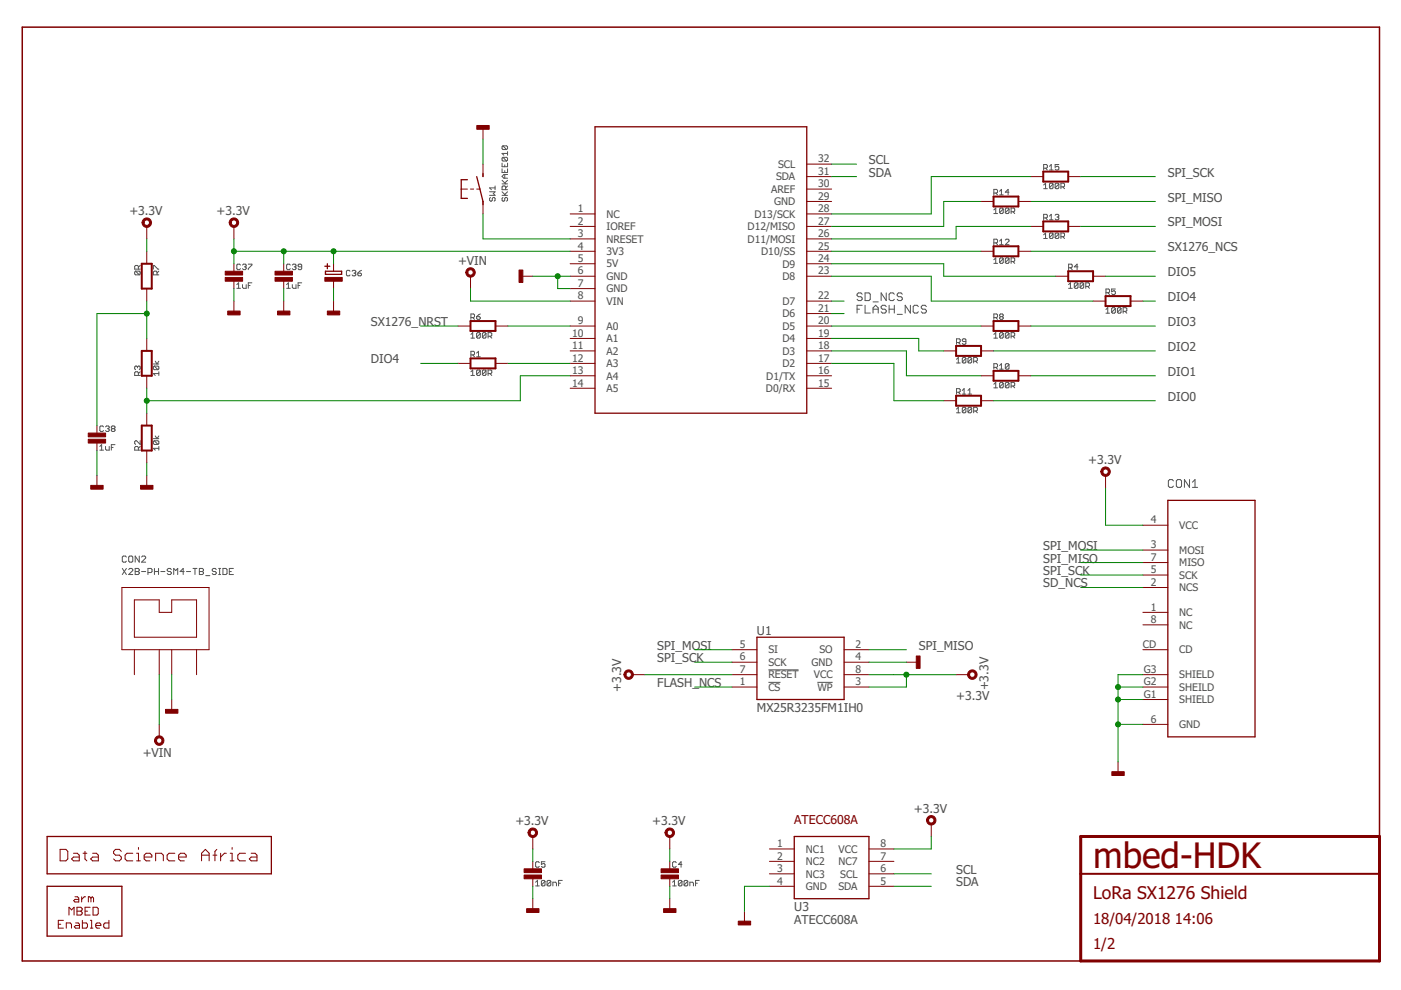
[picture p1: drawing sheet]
<svg xmlns="http://www.w3.org/2000/svg" width="297mm" height="210mm" viewBox="0 0 297 210" stroke-linecap="round" stroke-linejoin="round" font-family="sans-serif">
<g fill="none" stroke="#505050" stroke-width=".21">
<path d="M105 39.8h-1.2l.4 .4M105 39.4v.8M106.4 34.6v.7h1.2v-.7M106.4 35.8v.8h1.2v-.8M106.4 39h1.2M106.4 38.2l.8 .8M106.6 30.9l-.2 .2v.4l.2 .2h.8M106.6 33.4l-.2 .1v.5l.2 .1h.8M106.6 30.9h.8l.2 .2v.4l-.2 .2M106.6 33.4h.8l.2 .1v.5l-.2 .1M106.6 33.4l.8 .7M106.6 30.9l.8 .8"/>
<path d="M107 35v.3M107 36.2v.4M107 37v.8M107.6 32.2v.7M107.6 39.4l-.4 .4M107.6 38.2l-.6 .6M107.6 37h-.8l-.4 .4 .4 .4h.8M107.6 32.5h-1.2l.4 .4M221.3 39.2l.4-.4v1.2M221.3 35.7h.6l.2-.2v-.4l-.2-.2h-.6v1.1M221.7 35.7l.4 .3M222.5 35.3l.4-.4v1.1"/>
<path d="M222.5 36h.8M223.3 39l-.2-.2h-.4l-.2 .2v.8M223.3 39v.8l-.2 .2h-.4l-.2-.2M223.3 39l-.8 .8M224.5 34.9h-.8v.6l.4-.2 .4 .2v.4l-.2 .1h-.4l-.2-.1M224.5 39l-.2-.2h-.4l-.2 .2v.8M224.5 39v.8l-.2 .2h-.4l-.2-.2M224.5 39l-.8 .8M224.9 39.6h.6l.2-.2v-.4l-.2-.2h-.6v1.2M225.3 39.6l.4 .4M28.7 57.5l-.1 .2v.4l.1 .2h.8M28.7 57.5h.8l.2 .2v.4l-.2 .2"/>
<path d="M28.7 57.5l.8 .8M29.3 57.1v-.6l-.2-.2h-.4l-.1 .2v.6h1.1M29.7 56.3l-.4 .4M32.5 57.1v-.8h.2l.8 .8h.2M33.3 58.3v-.6l-.2-.2h-.4l-.2 .2v.6h1.2M33.7 57.5l-.4 .4M51 56.2l-.2-.2h-.4l-.2 .2v.8l.2 .2h.4l.2-.2M51.4 56.2l.2-.2h.4l.2 .2-.2 .4M51.8 56.6h.2M52 56.6l.2 .2-.2 .4h-.4l-.2-.2M52.6 56h.8v.2l-.8 .8v.2M53.4 60h-.8v1.1"/>
<path d="M61.6 56.2l-.3-.2h-.3l-.2 .2v.8l.2 .2h.3l.3-.2M62 56.2l.2-.2h.4l.2 .2-.2 .4M62.4 56.6h.2M62.6 56.6l.2 .2-.2 .4h-.4l-.2-.2M64 60h-.8v1.1M64 56.6h-.6l-.2-.2 .2-.4h.4l.2 .2v.8l-.2 .2h-.4l-.2-.2M74.2 57.5l-.2-.2h-.4l-.2 .2v.8l.2 .2h.4l.2-.2M74.7 57.5l.1-.2h.4l.2 .2-.2 .4M75 57.9h.2M75.2 57.9l.2 .2-.2 .4h-.4l-.1-.2M75.9 57.9h.6l.1 .4-.1 .2h-.4l-.2-.2zM76.6 57.3l-.7 .6"/>
<path d="M103.8 40.7h1.2l-.4 .3 .4 .4h-1.2M104 41.9l-.2 .2v.4l.4 .2 .2-.2v-.4l.4-.2 .2 .2v.4l-.2 .2M106.4 41.4h1.2M106.4 40.7l.8 .7M106.6 41.9l-.2 .2v.4l.2 .2 .4-.2v-.4l.2-.2 .4 .2v.4l-.2 .2M107.2 40.2v-.6l-.2-.2h-.4l-.2 .2v.6h1.2M107.6 40.7l-.6 .5M210.7 44.5l.4-.4v1.2M210.7 55.1l.4-.4v1.1M210.7 55.8h.8M210.7 45.3h.8M210.7 51.5h.6l.2-.2v-.4l-.2-.2h-.6v1.2"/>
<path d="M210.7 40.9h.6l.2-.2v-.3l-.2-.2h-.6v1.1M211.1 51.5l.4 .4M211.1 40.9l.4 .4M211.9 40.6l.4-.4v1.1M211.9 51.1l.4-.4v1.2M211.9 51.9h.8M211.9 41.3h.8M212.7 44.3l-.2-.2h-.4l-.2 .2v.8M212.7 54.9l-.2-.2h-.4l-.2 .2v.7M212.7 44.3v.8l-.2 .2h-.4l-.2-.2M212.7 54.9v.7l-.2 .2h-.4l-.2-.2M212.7 54.9l-.8 .7"/>
<path d="M212.7 44.3l-.8 .8M213.1 50.9l.2-.2h.4l.2 .2v.2l-.8 .8h.8M213.9 44.3v.8l-.2 .2h-.4l-.2-.2M213.9 44.3l-.2-.2h-.4l-.2 .2v.8M213.9 54.9l-.2-.2h-.4l-.2 .2v.7M213.9 54.9v.7l-.2 .2h-.4l-.2-.2M213.9 54.9l-.8 .7M213.9 44.3l-.8 .8M213.9 40.7h-.8l.6-.5v1.1M214.4 44.9h.5l.2-.2v-.4l-.2-.2h-.5v1.2M214.4 55.5h.5l.2-.2v-.4l-.2-.2h-.5v1.1M214.8 44.9l.3 .4"/>
<path d="M214.8 55.5l.3 .3M221.3 49.8l.4-.4v1.2M221.3 50.6h.8M221.3 40h.8M221.3 46.2h.6l.2-.2v-.4l-.2-.2h-.6v1.2M221.7 46.2l.4 .4M222.5 45.8l.4-.4v1.2M222.5 46.6h.8M223.3 49.6v.8l-.2 .2h-.4l-.2-.2M223.3 49.6l-.2-.2h-.4l-.2 .2v.8M223.3 49.6l-.8 .8M223.7 45.6l.2-.2h.4l.2 .2-.2 .4"/>
<path d="M224.1 46h.2M224.3 46l.2 .2-.2 .4h-.4l-.2-.2M224.5 49.6v.8l-.2 .2h-.4l-.2-.2M224.5 49.6l-.2-.2h-.4l-.2 .2v.8M224.5 49.6l-.8 .8M224.9 50.2h.6l.2-.2v-.4l-.2-.2h-.6v1.2M225.3 50.2l.4 .4M226.6 56.8h.5l.2-.2v-.4l-.2-.2h-.5v1.2M226.9 56.8l.4 .4M228.6 56.6h-.8l.6-.6v1.2M29.1 77.8l-.1-.2-.4 .2v.4l.1 .2M29.1 77.8l.2-.2 .4 .2v.4l-.2 .2"/>
<path d="M29.1 77.8v.2M29.3 79.6v-.6l-.2-.2h-.4l-.1 .2v.6h1.1M29.7 78.8l-.4 .4M32.5 77.2h1.2M32.7 77.6h.8l.2 .2v.4l-.2 .2M32.7 77.6l-.2 .2v.4l.2 .2h.8M32.7 77.6l.8 .8M32.9 76.6l.4 .6 .4-.6M33.7 79.2h-1.2l.4 .4M33.7 78.8v.8M50.2 61.1h.8M50.2 60.3l.4-.3v1.1"/>
<path d="M51.4 60.3v.6l.2 .2h.6v-.8M52.6 60.5h.4M60.8 61.1h.8M60.8 60.3l.4-.3v1.1M62 60.3v.6l.2 .2h.6v-.8M63.2 60.5h.4M99.8 78.8l.4-.4v1.2M99.8 70.9l.4-.4v1.2M99.8 79.6h.8M99.8 71.7h.8M99.8 67.3h.6l.2-.2v-.3l-.2-.2h-.6v1.1M99.8 75.2h.6l.2-.1v-.4l-.2-.2h-.6v1.1"/>
<path d="M100.2 75.2l.4 .4M100.2 67.3l.4 .4M101 67.1h.6l.2 .4-.2 .2h-.4l-.2-.2zM101 74.9l.5-.4v1.1M101 75.6h.8M101.8 78.6v.8l-.2 .2h-.4l-.2-.2M101.8 70.7l-.2-.2h-.4l-.2 .2v.8M101.8 78.6l-.2-.2h-.4l-.2 .2v.8M101.8 70.7v.8l-.2 .2h-.4l-.2-.2M101.8 78.6l-.8 .8M101.8 70.7l-.8 .8M101.8 66.6l-.8 .5"/>
<path d="M103 78.6v.8l-.2 .2h-.3l-.2-.2M103 78.6l-.2-.2h-.3l-.2 .2v.8M103 70.7l-.2-.2h-.3l-.2 .2v.8M103 70.7v.8l-.2 .2h-.3l-.2-.2M103 78.6l-.7 .8M103 70.7l-.7 .8M103.5 79.2h.6l.2-.2v-.4l-.2-.2h-.6v1.2M103.5 71.3h.6l.2-.2v-.4l-.2-.2h-.6v1.2M103.9 79.2l.4 .4M103.9 71.3l.4 .4M181.7 65.6h.5M182.8 62.4l-.3-.3h-.5l-.3 .3v.3l.3 .2h.5l.3 .3v.3l-.3 .2h-.5l-.3-.2"/>
<path d="M182.8 64.7h-1.1v1.7M183.4 62.1h.8l.3 .3v1.1l-.3 .2h-.8zM183.4 64.7v1.7h1.1M185.1 66.4v-1.1l.6-.6 .5 .6v1.1M185.1 65.6h1.1M185.1 64h1.1M187.9 65l-.3-.3h-.5l-.3 .3v.3l.3 .3h.5l.3 .2v.3l-.3 .3h-.5l-.3-.3M187.9 62.1v1.6l-1.1-1.6v1.6M188.5 65.6h1.1M188.5 64.7v1.7M189.6 62.4l-.3-.3h-.5l-.3 .3v1.1l.3 .2h.5l.3-.2M189.6 64.7v1.7"/>
<path d="M190.2 66.7h1.1M191.3 62.4l-.3-.3h-.5l-.3 .3v.3l.3 .2h.5l.3 .3v.3l-.3 .2h-.5l-.3-.2M193 64.7v1.7l-1.1-1.7v1.7M194.7 65l-.3-.3h-.5l-.3 .3v1.1l.3 .3h.5l.3-.3M196.4 65l-.3-.3h-.5l-.3 .3v.3l.3 .3h.5l.3 .2v.3l-.3 .3h-.5l-.3-.3M202.8 76.2l.4-.4v1.2M202.8 77h.8M202.8 72.6h.6l.2-.2v-.4l-.2-.2h-.6v1.2M203.2 72.6l.4 .4M204.8 76v.8l-.2 .2h-.4l-.2-.2M204.8 72.4h-.6l-.2-.2 .2-.4h.4l.2 .2v.8l-.2 .2h-.4l-.2-.2M204.8 76l-.2-.2h-.4l-.2 .2v.8"/>
<path d="M204.8 76l-.8 .8M206 76v.8l-.2 .2h-.4l-.2-.2M206 76l-.2-.2h-.4l-.2 .2v.8M206 76l-.8 .8M206.4 76.6h.6l.2-.2v-.4l-.2-.2h-.6v1.2M206.8 76.6l.4 .4M210.7 77.9h.6l.2-.2v-.4l-.2-.2h-.6v1.2M210.7 71.7h.8M210.7 70.9l.4-.4v1.2M210.7 67.3h.6l.2-.2v-.3l-.2-.2h-.6v1.1M211.1 67.3l.4 .4M211.1 77.9l.4 .4"/>
<path d="M211.9 77.5l.4-.4v1.2M211.9 78.3h.8M212.1 67.1l-.2-.1 .2-.4h.4l.2 .2-.2 .3M212.1 67.1l-.2 .2 .2 .4h.4l.2-.2-.2-.4M212.1 67.1h.4M212.7 70.7v.8l-.2 .2h-.4l-.2-.2M212.7 70.7l-.2-.2h-.4l-.2 .2v.8M212.7 70.7l-.8 .8M213.9 70.7v.8l-.2 .2h-.4l-.2-.2M213.9 70.7l-.2-.2h-.4l-.2 .2v.8M213.9 77.3l-.2-.2h-.4l-.2 .2v.8M213.9 77.3v.8l-.2 .2h-.4l-.2-.2"/>
<path d="M213.9 70.7l-.8 .8M213.9 77.3l-.8 .8M214.4 71.3h.5l.2-.2v-.4l-.2-.2h-.5v1.2M214.8 71.3l.3 .4M226.6 60.3l.3-.3v1.1M226.6 61.1h.7M228.6 60.2v.7l-.2 .2h-.4l-.2-.2M228.6 60.2l-.2-.2h-.4l-.2 .2v.7M228.6 60.2l-.8 .7M229.8 60.2v.7l-.2 .2h-.4l-.2-.2M229.8 60.2l-.2-.2h-.4l-.2 .2v.7M229.8 60.2l-.8 .7"/>
<path d="M230.2 60.7h.6l.2-.2v-.3l-.2-.2h-.6v1.1M230.6 60.7l.4 .4M234.5 65.6l.4-.4v1.2M234.5 66.4h.7M234.5 62.1h.6l.1-.2v-.4l-.1-.2h-.6v1.1M234.9 62.1l.3 .3M236.5 65.4v.8l-.2 .2h-.4l-.2-.2M236.5 61.3h-.8v.6l.4-.2 .4 .2v.4l-.2 .1h-.4l-.2-.1M236.5 65.4l-.2-.2h-.4l-.2 .2v.8M236.5 65.4l-.8 .8M237.7 65.4v.8l-.2 .2h-.4l-.2-.2M237.7 65.4l-.2-.2h-.4l-.2 .2v.8"/>
<path d="M237.7 65.4l-.8 .8M238.1 66h.6l.2-.2v-.4l-.2-.2h-.6v1.2M238.5 66l.4 .4M21.2 94.7l.3-.4v1.1M21.2 95.4h.7M21.9 90.5l-.1-.2h-.4l-.2 .2v.8l.2 .2h.4l.1-.2M22.4 94.7v.5l.2 .2h.6v-.7M22.4 90.5l.2-.2h.4l.2 .2-.2 .4M22.8 90.9h.2M23 90.9l.2 .2-.2 .4h-.4l-.2-.2M23.6 94.9h.4M23.8 90.9l-.2-.2 .2-.4h.4l.2 .2-.2 .4"/>
<path d="M23.8 90.9l-.2 .2 .2 .4h.4l.2-.2-.2-.4M23.8 90.9h.4M24.4 94.3h-.8v1.1M29.3 95.4v-.5l-.2-.2h-.4l-.1 .2v.5h1.1M29.7 93.5v.7l-.7-.7-.4 .1v.4l.1 .2M29.7 94.7l-.4 .4M32.5 93h1.2M32.7 93.5h.8l.2 .1v.4l-.2 .2M32.7 93.5l-.2 .1v.4l.2 .2h.8M32.7 93.5l.8 .7M32.9 92.4l.4 .6 .4-.6M33.7 95.1h-1.2l.4 .3"/>
<path d="M33.7 94.7v.7M202.8 86.7l.4-.3v1.1M202.8 87.5h.8M202.8 83.2h.6l.2-.2v-.4l-.2-.2h-.6v1.2M203.2 83.2l.4 .4M204 82.8l.4-.4v1.2M204 83.6h.8M204.8 86.6l-.2-.2h-.4l-.2 .2v.7M204.8 86.6v.7l-.2 .2h-.4l-.2-.2M204.8 86.6l-.8 .7M205.2 83.6h.8M205.2 82.8l.4-.4v1.2"/>
<path d="M206 86.6l-.2-.2h-.4l-.2 .2v.7M206 86.6v.7l-.2 .2h-.4l-.2-.2M206 86.6l-.8 .7M206.4 87.1h.6l.2-.2v-.3l-.2-.2h-.6v1.1M206.8 87.1l.4 .4M210.7 81.5l.4-.4v1.1M210.7 82.2h.8M212.7 81.3l-.2-.2h-.4l-.2 .2v.7M212.7 81.3v.7l-.2 .2h-.4l-.2-.2M212.7 81.3l-.8 .7M213.9 81.3l-.2-.2h-.4l-.2 .2v.7M213.9 81.3v.7l-.2 .2h-.4l-.2-.2"/>
<path d="M213.9 81.3l-.8 .7M214.4 81.9h.5l.2-.2v-.4l-.2-.2h-.5v1.1M214.8 81.9l.3 .3M26.8 118.1l-.2-.2h-.5l-.2 .2v.9l.2 .2h.5l.2-.2M27.3 118.1l.2-.2h.4l.3 .2v.9l-.3 .2h-.4l-.2-.2zM29.5 117.9v1.3l-.8-1.3v1.3M30 118.1l.2-.2h.5l.2 .2v.2l-.9 .9h.9M248.8 102l-.3-.3h-.5l-.3 .3v1.1l.3 .2h.5l.3-.2M249.7 101.7h.5l.3 .3v1.1l-.3 .2h-.5l-.3-.2v-1.1zM252.2 101.7v1.6l-1.1-1.6v1.6M252.8 103.3h1.1M252.8 102.2l.6-.5v1.6"/>
<path d="M25.9 120.5l.9 1.3M26.8 120.5l-.9 1.3M27.3 120.8l.2-.3h.4l.3 .3v.2l-.9 .8h.9M28.7 120.5h.6l.2 .3-.2 .4 .2 .4-.2 .2h-.6zM28.7 121.2h.6M30 121.2h.9M31.4 121.4h.6l.2-.2v-.4l-.2-.3h-.6v1.3M32.7 121.2h.9M32.7 120.5v1.3M33.6 120.5v1.3M34.1 121.2h.9M36.3 120.8l-.2-.3h-.4l-.2 .5 .2 .2h.4l.2 .4-.2 .2h-.4l-.2-.2"/>
<path d="M36.8 121.8v-1.3l.5 .5 .4-.5v1.3M39.1 121.2h-.9l.6-.7v1.3M39.5 121.2h.9M40.9 120.5h.9M41.3 120.5v1.3M42.3 120.5h.6l.2 .3-.2 .4 .2 .4-.2 .2h-.6zM42.3 121.2h.6M43.6 122h.9M45.8 120.8l-.2-.3h-.4l-.2 .5 .2 .2h.4l.2 .4-.2 .2h-.4l-.2-.2M46.4 121.8h.4M46.4 120.5h.4M46.6 120.5v1.3"/>
<path d="M47.3 120.5h.6l.2 .3v.8l-.2 .2h-.6zM48.6 121.2h.4M49.5 120.5h-.9v1.3h.9M162.9 142h6.4M162.9 144.7h2.6M173.3 144.7h3.2M113.6 187l.4-.3v1.1M113.6 187.8h.7M114.3 182.9l-.1-.2h-.4l-.2 .2v.8l.2 .2h.4l.1-.2M115.5 186.9v.7l-.1 .2h-.4l-.2-.2M115.5 182.7h-.7v.6l.4-.2 .3 .2v.4l-.1 .2h-.4l-.2-.2M115.5 186.9l-.1-.2h-.4l-.2 .2v.7"/>
<path d="M115.5 186.9l-.7 .7M116.8 186.9v.7l-.2 .2h-.4l-.2-.2M116.8 186.9l-.2-.2h-.4l-.2 .2v.7M116.8 186.9l-.8 .7M117.2 187.8v-.8h.6l.2 .3v.5M118.4 187.3h.4M119.2 186.7h-.8v1.1M142.6 187.8h.8M142.6 187l.4-.3v1.1M143.4 182.9l-.2-.2h-.4l-.2 .2v.8l.2 .2h.4l.2-.2M144.6 186.9v.7l-.2 .2h-.4l-.2-.2M144.6 186.9l-.2-.2h-.4l-.2 .2v.7"/>
<path d="M144.6 186.9l-.8 .7M144.6 183.3h-.8l.6-.6v1.2M145.8 186.9v.7l-.2 .2h-.4l-.2-.2M145.8 186.9l-.2-.2h-.4l-.2 .2v.7M145.8 186.9l-.8 .7M146.3 187.8v-.8h.5l.2 .3v.5M147.5 187.3h.3M148.3 186.7h-.8v1.1"/>
</g>
<path d="M292.5 177.4v-171.6h-287.8v198h224.4" fill="none" stroke="#800000" stroke-width=".32"/>
<path d="M229.1 177.4h63.4v26.4h-63.4z" fill="none" stroke="#800000" stroke-width=".63"/>
<g fill="none" stroke="#800000" stroke-width=".42">
<path d="M221.2 36.4h5.3v2.1h-5.3zM30.1 55.9h2.1v5.3h-2.1zM210.7 41.7h5.2v2.1h-5.2zM210.7 52.2h5.2v2.1h-5.2zM221.2 46.9h5.3v2.2h-5.3zM226.5 57.5h5.3v2.1h-5.3zM30.1 74.4h2.1v5.3h-2.1zM99.8 76h5.3v2.1h-5.3zM99.8 68.1h5.3v2.1h-5.3zM202.7 73.3h5.3v2.2h-5.3zM210.7 68.1h5.2v2.1h-5.2zM210.7 78.6h5.2v2.1h-5.2z"/>
<path d="M234.4 62.8h5.3v2.1h-5.3zM30.1 90.2h2.1v5.3h-2.1zM202.7 83.9h5.3v2.1h-5.3zM229.1 185.3h63.4"/>
</g>
<g fill="#800000" stroke="#800000" stroke-width=".21">
<path d="M156.5 195.3h2.7v.8h-2.7z"/>
<path d="M140.7 192.7h2.6v.8h-2.6z"/>
<path d="M194.3 139.1h.8v2.6h-.8z"/>
<path d="M111.7 192.7h2.6v.8h-2.6z"/>
<path d="M35.1 150.4h2.6v.8h-2.6z"/>
<path d="M110 57.3h.8v2.6h-.8z"/>
<path d="M235.7 163.6h2.7v.8h-2.7z"/>
<path d="M101.1 26.6h2.6v.8h-2.6z"/>
<path d="M111.1 184.2h3.7v.8h-3.7z"/>
<path d="M111.1 185.5h3.7v.8h-3.7z"/>
<path d="M140.2 184.2h3.6v.8h-3.6z"/>
<path d="M140.2 185.5h3.6v.8h-3.6z"/>
<path d="M68.9 58.8h3.7v.8h-3.7z"/>
<path d="M47.8 57.5h3.6v.8h-3.6z"/>
<path d="M47.8 58.8h3.6v.8h-3.6z"/>
<path d="M69.4 66h2.6v.8h-2.6z"/>
<path d="M48.3 66h2.6v.8h-2.6z"/>
<path d="M29.8 102.9h2.6v.8h-2.6z"/>
<path d="M18.7 91.8h3.7v.8h-3.7z"/>
<path d="M18.7 93.1h3.7v.8h-3.7z"/>
<path d="M19.2 102.9h2.7v.8h-2.7z"/>
<path d="M58.3 57.5h3.7v.8h-3.7z"/>
<path d="M58.3 58.8h3.7v.8h-3.7z"/>
<path d="M58.8 66h2.7v.8h-2.7z"/>
</g>
<g fill="none" stroke="#800000" stroke-width=".21">
<path d="M102.4 26.9v2.6M102.4 34.8v2.6M171 37.4h5.3M171 34.8h5.3M218.6 37.4h2.6M226.5 37.4h2.6M31.1 48v2.7M31.1 53.3v2.6M49.6 48v2.7M49.6 55.9v1.6M49.6 59.6v1.6M60.2 55.9v1.6"/>
<path d="M60.2 59.6v1.6M70.7 55.9v1.6M70.7 59.6v1.6M97.8 40.1h1.3M99.8 40.1h.6M99.8 58.6v2.6M101.1 40.1h.6M102.4 42.7v2.7M110.3 58.6h2.7M120.9 45.4h5.3M120.9 48h5.3M120.9 50.7h5.3"/>
<path d="M120.9 53.3h5.3M120.9 55.9h5.3M120.9 58.6h5.3M171 45.4h5.3M171 48h5.3M171 50.7h5.3M171 53.3h5.3M171 55.9h5.3M171 58.6h5.3M171 42.7h5.3M171 40.1h5.3M208 53.3h2.7"/>
<path d="M208 42.7h2.7M215.9 53.3h2.7M215.9 42.7h2.7M218.6 48h2.6M223.8 58.6h2.7M226.5 48h2.6M231.8 58.6h2.6M31.1 61.2v2.6M31.1 71.8v2.6M31.1 79.7v2.6M49.6 63.8v2.7M60.2 63.8v2.7"/>
<path d="M70.7 63.8v2.7M97.1 69.1h2.7M97.1 77h2.7M105.1 69.1h2.6M105.1 77h2.6M120.9 61.2h5.3M120.9 63.8h5.3M120.9 69.1h5.3M120.9 71.8h5.3M120.9 74.4h5.3M120.9 77h5.3M120.9 79.7h5.3"/>
<path d="M171 63.8h5.3M171 69.1h5.3M171 71.8h5.3M171 74.4h5.3M171 77h5.3M171 79.7h5.3M171 66.5h5.3M200.1 74.4h2.6M208 69.1h2.7M208 74.4h2.7M208 79.7h2.7M215.9 69.1h2.7"/>
<path d="M215.9 79.7h2.7M231.8 63.8h2.6M239.7 63.8h2.6M20.6 90.2v1.6M20.6 93.9v1.6M31.1 87.6v2.6M31.1 95.5v2.6M120.9 82.3h5.3M171 82.3h5.3M200.1 85h2.6M208 85h2.7M20.6 100.8v2.6"/>
<path d="M31.1 100.8v2.6M234.4 100.8v2.6M242.3 119.3h5.3M242.3 116.6h5.3M242.3 111.4h5.3M25.8 124.6h18.5v13.2h-18.5zM28.5 127.2h5.3v2.6h2.6v-2.6h5.3v7.9h-13.2zM28.5 137.8v5.2M33.8 137.8v5.2M36.4 137.8v5.2M41.7 137.8v5.2M155.2 137.8h5.3"/>
<path d="M179 137.8h5.2M242.3 137.8h5.3M242.3 132.5h5.3M242.3 129.8h5.3M242.3 124.6h5.3M242.3 121.9h5.3M33.8 153.6v2.6M36.4 148.3v2.7M134.1 143h2.6M155.2 140.4h5.3M155.2 145.7h5.3M155.2 143h5.3"/>
<path d="M179 140.4h5.2M179 145.7h5.2M179 143h5.2M192.2 140.4h2.6M202.7 143h2.7M242.3 148.3h5.3M242.3 145.7h5.3M242.3 143h5.3M242.3 153.6h5.3M29.4 179.7v.4M49.2 179.7v.4M113 177.4v2.6"/>
<path d="M142 177.4v2.6M197.4 174.7v2.7M237 161.5v2.6M12.4 196h.5M12.7 180.1h1.3l.4 .4v1.6l-.4 .4h-1.3zM13.4 195.1h-1v1.7h1M14.1 196.8v-1.1h.8l.3 .3v.8M14.6 194v-1.6l.6 .5 .5-.5v1.6M15.6 180.9h.8l.4 .4v1.2h-1.2l-.4-.4 .4-.4h1.2M15.9 190.1h.5l.3 .3v.8h-.8l-.3-.2 .3-.3h.8M16 195.7h.6l.2 .3v.8h-.8l-.3-.3 .3-.3h.8M16.3 192.4h.8l.3 .2v.3l-.3 .3 .3 .3v.2l-.3 .3h-.8z"/>
<path d="M16.3 193.2h.8M17.3 190.1v1.1M17.5 195.1v1.7h.8l.2-.3v-.5l-.2-.3h-.8M17.6 180.9h.8M18 180.5v1.6l.4 .4M18 193.2h.6M18.1 190.1h-.2l-.6 .6M19.1 192.4h-1.1v1.6h1.1M19.2 195.1h.2v1.7M19.2 196.8h.5M19.3 190.4l-.3-.3h-.3v1.1M19.3 190.4v.8"/>
<path d="M19.3 190.4l.3-.3 .2 .3v.8M19.6 180.9h.8l.4 .4v1.2h-1.2l-.4-.4 .4-.4h1.2M19.7 192.4h.9l.2 .2v1.1l-.2 .3h-.9zM20.3 196.2h1.1v-.2l-.3-.3h-.5l-.3 .3v.5l.3 .3h.5M23.1 195.1v1.7h-.8l-.3-.3v-.5l.3-.3h.8M25.7 180.5l-.4-.4h-.8l-.4 .4v.4l.4 .4h.8l.4 .4v.4l-.4 .4h-.8l-.4-.4M28.2 180.9h-1.3l-.4 .4v.8l.4 .4h1.3M29 182.5h.8M29 180.9h.4v1.6M30.6 181.7h1.6v-.4l-.4-.4h-.8l-.4 .4v.8l.4 .4h.8M33 182.5v-1.6h1.2l.4 .4v1.2M37.1 180.9h-1.3l-.4 .4v.8l.4 .4h1.3"/>
<path d="M37.9 181.7h1.6v-.4l-.4-.4h-.8l-.4 .4v.8l.4 .4h.8M42.7 181.3h1.6M42.7 182.5v-1.6l.8-.8 .8 .8v1.6M45.1 181.3h.9M46 180.1l-.4 .4v2M46.8 180.9v1.6M48 180.9h-.4l-.8 .8M48.8 182.5h.8M48.8 180.9h.4v1.6M52 180.9h-1.2l-.4 .4v.8l.4 .4h1.2M53.3 180.9h.8l.4 .4v1.2h-1.2l-.4-.4 .4-.4h1.2M113 182.6v1.6"/>
<path d="M113 186.3v1.6M113 190.5v2.7M142 182.6v1.6M142 186.3v1.6M142 190.5v2.7M157.8 193.2v2.6M163.1 180h5.3M163.1 187.9h5.3M163.1 185.3h5.3M163.1 182.6h5.3M184.2 180h5.3M184.2 187.9h5.3"/>
<path d="M184.2 185.3h5.3M184.2 182.6h5.3"/>
</g>
<path d="M99.1 38.1h-1.3v4h1.3M101.1 37.4l1.3 5.3v.7M102.4 36.8v.6M126.2 26.9h44.8v60.7h-44.8zM68.9 56.5h1M69 57.5h3.4v.7h-3.4zM69.4 55.9v1.1M247.6 106.1h18.5v50.1h-18.5zM160.5 135.1h18.5v13.2h-18.5zM10 177.4h47.5v7.9h-47.5zM168.4 177.4h15.8v13.1h-15.8zM10 187.9h15.8v10.6h-15.8z" fill="none" stroke="#800000" stroke-width=".28"/>
<g fill="#800000" stroke="#800000" stroke-width=".21">
<path d="M196.8 173.1a1 1 0 0 1 1.6 .4 1 1 0 0 1-.7 1.4 1 1 0 0 1-1.3-1h.5a.58 .58 0 0 1 .8-.5 .58 .58 0 0 1 .1 1 .58 .58 0 0 1-.9-.3v-.2h-.5z" fill-rule="evenodd"/>
<path d="M141.2 176a1.01 1.01 0 0 1 1.6 0 1.01 1.01 0 0 1-.5 1.5 1.01 1.01 0 0 1-1.3-.9h.4a.58 .58 0 0 1 .8-.6 .58 .58 0 0 1 .2 .9 .58 .58 0 0 1-.9-.2l-.1-.1h-.4z" fill-rule="evenodd"/>
<path d="M112.1 176a1.01 1.01 0 0 1 1.7 0 1.01 1.01 0 0 1-.5 1.5 1.01 1.01 0 0 1-1.3-.9h.4a.58 .58 0 0 1 .8-.6 .58 .58 0 0 1 .2 .9 .58 .58 0 0 1-1-.2v-.1h-.4z" fill-rule="evenodd"/>
<path d="M49 46.4a1 1 0 0 1 1.5 .4 1 1 0 0 1-.7 1.4 1 1 0 0 1-1.2-1h.4a.58 .58 0 0 1 .9-.5 .58 .58 0 0 1 .1 1 .58 .58 0 0 1-1-.3v-.2h-.4z" fill-rule="evenodd"/>
<path d="M233.8 99.2a1 1 0 0 1 1.5 .4 1 1 0 0 1-.7 1.4 1 1 0 0 1-1.2-1h.4a.58 .58 0 0 1 .9-.5 .58 .58 0 0 1 .1 1 .58 .58 0 0 1-1-.3v-.2h-.4z" fill-rule="evenodd"/>
<path d="M205.3 142.5a1.01 1.01 0 0 1 1.7-.1 1.01 1.01 0 0 1-.5 1.6 1.01 1.01 0 0 1-1.4-1h.5a.59 .59 0 0 1 .8-.5 .59 .59 0 0 1 .1 1 .59 .59 0 0 1-.9-.3v-.2h-.5z" fill-rule="evenodd"/>
<path d="M30.5 46.4a1 1 0 0 1 1.5 .4 1 1 0 0 1-.7 1.4 1 1 0 0 1-1.2-1h.4a.58 .58 0 0 1 .9-.5 .58 .58 0 0 1 .1 1 .58 .58 0 0 1-.9-.3l-.1-.2h-.4z" fill-rule="evenodd"/>
<path d="M33.2 156.2a1 1 0 0 1 1.5 .4 1 1 0 0 1-.7 1.4 1 1 0 0 1-1.2-1h.4a.58 .58 0 0 1 .8-.5 .58 .58 0 0 1 .1 1 .58 .58 0 0 1-.9-.3v-.2h-.4z" fill-rule="evenodd"/>
<path d="M99 57.2a1 1 0 0 1 1.6 0 1 1 0 0 1-.5 1.5 1 1 0 0 1-1.3-.9h.4a.58 .58 0 0 1 .8-.5 .58 .58 0 0 1 .1 .9 .58 .58 0 0 1-.9-.2v-.2h-.4z" fill-rule="evenodd"/>
<path d="M132.7 142.2a1 1 0 0 1 1.5 .4 1 1 0 0 1-.7 1.4 1 1 0 0 1-1.2-1h.4a.58 .58 0 0 1 .8-.5 .58 .58 0 0 1 .2 1 .58 .58 0 0 1-1-.3v-.2h-.4z" fill-rule="evenodd"/>
</g>
<g fill="none" stroke="#008000" stroke-width=".21">
<path d="M102.4 29.5v5.3M176.3 34.8h5.3M176.3 37.4h5.3M218.6 37.4h-21.2v8h-21.1M229.1 37.4h15.9M31.1 50.7v2.6M49.6 50.7v5.2M49.6 53.3h71.3M60.2 53.3v2.6M70.7 53.3v2.6M102.4 45.4v5.3h18.5M113 58.6h7.9"/>
<path d="M118.2 58.6v2.6h2.7M176.3 58.6h21.1v5.2h34.4M176.3 55.9h23.8v2.7h23.7M176.3 53.3h31.7M208 42.7h-7.9v5.3h-23.8M218.6 42.7h26.4M218.6 48h-15.9v2.7h-26.4M218.6 53.3h26.4M229.1 48h15.9M234.4 58.6h10.6M31.1 63.8v8M31.1 66.5h-10.5v23.7"/>
<path d="M49.6 61.2v2.6M60.2 61.2v2.6M70.7 61.2v2.6M89.2 69.1h7.9M89.2 77h7.9M99.8 61.2v2.6h21.1M107.7 69.1h13.2M107.7 77h13.2M120.9 79.7h-10.6v5.3h-79.2M176.3 66.5h2.7M176.3 74.4h15.9v5.3h15.8M176.3 63.8h2.7"/>
<path d="M176.3 77h13.2v8h10.6M176.3 71.8h18.5v2.6h5.3M176.3 69.1h31.7M210.7 74.4h34.3M218.6 79.7h26.4M218.6 69.1h26.4M242.3 63.8h2.7M20.6 95.5v5.3M31.1 82.3v5.3M31.1 98.1v2.7M210.7 85h34.3M229.1 119.3h13.2"/>
<path d="M229.1 116.6h13.2M234.4 103.4v8h7.9M147.3 137.8h7.9M184.2 137.8h8M229.1 121.9h13.2M229.1 124.6h13.2M33.8 143v10.6M36.4 143v5.3M136.7 143h18.5M147.3 140.4h7.9M147.3 145.7h7.9M184.2 140.4h8"/>
<path d="M184.2 143h18.5M192.2 143v2.7h-8M237 153.6h5.3M237 148.3h5.3M237 145.7h5.3M242.3 143h-5.3v18.5M197.4 177.4v2.6h-7.9M113 180v2.6M113 187.9v2.6M142 180v2.6M142 187.9v2.6M163.1 187.9h-5.3v5.3"/>
<path d="M189.5 187.9h7.9M189.5 185.3h7.9"/>
</g>
<g fill="#008000" stroke="#008000" stroke-width=".21">
<circle cx="118.2" cy="58.6" r=".53"/>
<circle cx="237" cy="145.7" r=".53"/>
<circle cx="237" cy="148.3" r=".53"/>
<circle cx="237" cy="153.6" r=".53"/>
<circle cx="192.2" cy="143" r=".53"/>
<circle cx="70.7" cy="53.3" r=".53"/>
<circle cx="60.2" cy="53.3" r=".53"/>
<circle cx="49.6" cy="53.3" r=".53"/>
<circle cx="31.1" cy="85" r=".53"/>
<circle cx="31.1" cy="66.5" r=".53"/>
</g>
<text font-size="7.5" fill="#800000" x="231.8" y="184">mbed-HDK</text>
<text font-size="3.7" fill="#800000" x="231.8" y="190.6">LoRa SX1276 Shield</text>
<g font-size="3.2" fill="#800000">
<text x="231.8" y="195.8">18/04/2018</text>
<text x="249.1" y="195.8">14:06</text>
<text x="231.8" y="201.1">1/2</text>
</g>
<g font-size="2.6" fill="#505050">
<text x="184.2" y="34.8">SCL</text>
<text x="184.2" y="37.4">SDA</text>
<text x="247.6" y="37.4">SPI_SCK</text>
<text x="27.4" y="45.6">+3.3V</text>
<text x="45.9" y="45.6">+3.3V</text>
<text x="247.6" y="42.7">SPI_MISO</text>
<text x="247.6" y="48">SPI_MOSI</text>
<text x="247.6" y="53.3">SX1276_NCS</text>
<text x="97.1" y="56.2">+VIN</text>
<text x="247.6" y="58.6">DIO5</text>
<text x="247.6" y="63.8">DIO4</text>
<text x="78.6" y="69.1">SX1276_NRST</text>
<text x="247.6" y="69.1">DIO3</text>
<text x="78.6" y="77">DIO4</text>
<text x="247.6" y="74.4">DIO2</text>
<text x="247.6" y="79.7">DIO1</text>
<text x="247.6" y="85">DIO0</text>
<text x="230.7" y="98.4">+3.3V</text>
<text x="221.2" y="119.3">SPI_MISO</text>
<text x="221.2" y="116.6">SPI_MOSI</text>
<text x="221.2" y="121.9">SPI_SCK</text>
<text x="221.2" y="124.6">SD_NCS</text>
<text x="139.4" y="137.8">SPI_MOSI</text>
<text x="160.5" y="134.6">U1</text>
<text x="194.8" y="137.8">SPI_MISO</text>
<text x="139.4" y="140.4">SPI_SCK</text>
<text x="131.7" y="146.7" transform="rotate(-90 131.7 146.7)">+3.3V</text>
<text x="139.4" y="145.7">FLASH_NCS</text>
<text x="202.7" y="148.3">+3.3V</text>
<text x="209.6" y="146.4" transform="rotate(-90 209.6 146.4)">+3.3V</text>
<text x="160.5" y="151">MX25R3235FM1IH0</text>
<text x="30.3" y="160.5">+VIN</text>
<text x="193.7" y="172.3">+3.3V</text>
<text x="109.3" y="175">+3.3V</text>
<text x="138.3" y="175">+3.3V</text>
<text x="202.7" y="185.3">SCL</text>
<text x="202.7" y="187.9">SDA</text>
<text x="168.4" y="195.8">ATECC608A</text>
<text x="168.4" y="193.2">U3</text>
</g>
<text font-size="2.6" fill="#800000" x="168.4" y="174.7">ATECC608A</text>
<g font-size="2.2" fill="#505050">
<text x="165" y="35.6">SCL</text>
<text x="173.5" y="34.4">32</text>
<text x="163.5" y="40.9">AREF</text>
<text x="164.5" y="38.2">SDA</text>
<text x="173.5" y="39.7">30</text>
<text x="173.5" y="37.1">31</text>
<text x="122.5" y="45">1</text>
<text x="122.5" y="47.6">2</text>
<text x="128.6" y="46.2">NC</text>
<text x="160" y="46.2">D13/SCK</text>
<text x="164.1" y="43.5">GND</text>
<text x="173.5" y="47.6">27</text>
<text x="173.5" y="45">28</text>
<text x="173.5" y="42.4">29</text>
<text x="122.5" y="50.3">3</text>
<text x="122.5" y="52.9">4</text>
<text x="128.6" y="48.8">IOREF</text>
<text x="128.6" y="51.4">NRESET</text>
<text x="158.5" y="51.4">D11/MOSI</text>
<text x="158.5" y="48.8">D12/MISO</text>
<text x="173.5" y="52.9">25</text>
<text x="173.5" y="50.3">26</text>
<text x="122.5" y="55.6">5</text>
<text x="122.5" y="58.2">6</text>
<text x="128.6" y="54.1">3V3</text>
<text x="128.6" y="56.7">5V</text>
<text x="128.6" y="59.4">GND</text>
<text x="161.4" y="54.1">D10/SS</text>
<text x="165.9" y="59.4">D8</text>
<text x="165.9" y="56.7">D9</text>
<text x="173.5" y="58.2">23</text>
<text x="173.5" y="55.6">24</text>
<text x="122.5" y="60.8">7</text>
<text x="122.5" y="63.5">8</text>
<text x="128.6" y="62">GND</text>
<text x="128.6" y="64.6">VIN</text>
<text x="165.9" y="64.6">D7</text>
<text x="173.5" y="63.5">22</text>
<text x="121.3" y="71.4">10</text>
<text x="122.5" y="68.8">9</text>
<text x="128.6" y="69.9">A0</text>
<text x="165.9" y="69.9">D5</text>
<text x="165.9" y="67.3">D6</text>
<text x="173.5" y="71.4">19</text>
<text x="173.5" y="68.8">20</text>
<text x="173.5" y="66.1">21</text>
<text x="121.3" y="74">11</text>
<text x="121.3" y="76.7">12</text>
<text x="128.6" y="72.6">A1</text>
<text x="128.6" y="75.2">A2</text>
<text x="128.6" y="77.8">A3</text>
<text x="165.9" y="77.8">D2</text>
<text x="165.9" y="75.2">D3</text>
<text x="165.9" y="72.6">D4</text>
<text x="173.5" y="76.7">17</text>
<text x="173.5" y="74">18</text>
<text x="121.3" y="79.3">13</text>
<text x="121.3" y="82">14</text>
<text x="128.6" y="80.5">A4</text>
<text x="128.6" y="83.1">A5</text>
<text x="162.4" y="83.1">D0/RX</text>
<text x="162.5" y="80.5">D1/TX</text>
<text x="173.5" y="82">15</text>
<text x="173.5" y="79.3">16</text>
<text x="244" y="111">4</text>
<text x="250" y="112.1">VCC</text>
<text x="244" y="118.9">7</text>
<text x="244" y="116.3">3</text>
<text x="250" y="117.4">MOSI</text>
<text x="244" y="124.2">2</text>
<text x="244" y="121.5">5</text>
<text x="250" y="125.3">NCS</text>
<text x="250" y="122.7">SCK</text>
<text x="250" y="120.1">MISO</text>
<text x="244" y="129.5">1</text>
<text x="250" y="130.6">NC</text>
<text x="156.8" y="137.4">5</text>
<text x="181.4" y="137.4">2</text>
<text x="242.3" y="137.4">CD</text>
<text x="244" y="132.1">8</text>
<text x="250" y="133.3">NC</text>
<text x="156.8" y="140">6</text>
<text x="156.8" y="142.7">7</text>
<text x="162.9" y="138.5">SI</text>
<text x="162.9" y="141.2">SCK</text>
<text x="162.9" y="143.8">RESET</text>
<text x="172.1" y="141.2">GND</text>
<text x="172.5" y="143.8">VCC</text>
<text x="173.7" y="138.6">SO</text>
<text x="181.4" y="142.7">8</text>
<text x="181.4" y="140">4</text>
<text x="242.5" y="142.7">G3</text>
<text x="250" y="143.8">SHIELD</text>
<text x="250" y="138.5">CD</text>
<text x="156.8" y="145.3">1</text>
<text x="162.9" y="146.5">CS</text>
<text x="173.3" y="146.5">WP</text>
<text x="181.4" y="145.3">3</text>
<text x="242.5" y="147.9">G1</text>
<text x="242.5" y="145.3">G2</text>
<text x="250" y="149.1">SHIELD</text>
<text x="250" y="146.5">SHEILD</text>
<text x="244" y="153.2">6</text>
<text x="250" y="154.4">GND</text>
<text x="164.8" y="179.6">1</text>
<text x="186.7" y="179.6">8</text>
<text x="164.8" y="182.3">2</text>
<text x="164.8" y="184.9">3</text>
<text x="170.8" y="180.8">NC1</text>
<text x="170.8" y="183.4">NC2</text>
<text x="177.8" y="183.4">NC7</text>
<text x="177.8" y="180.8">VCC</text>
<text x="186.7" y="184.9">6</text>
<text x="186.7" y="182.3">7</text>
<text x="164.8" y="187.5">4</text>
<text x="170.8" y="188.7">GND</text>
<text x="170.8" y="186.1">NC3</text>
<text x="177.7" y="188.7">SDA</text>
<text x="178.2" y="186.1">SCL</text>
<text x="186.7" y="187.5">5</text>
</g>
</svg>
